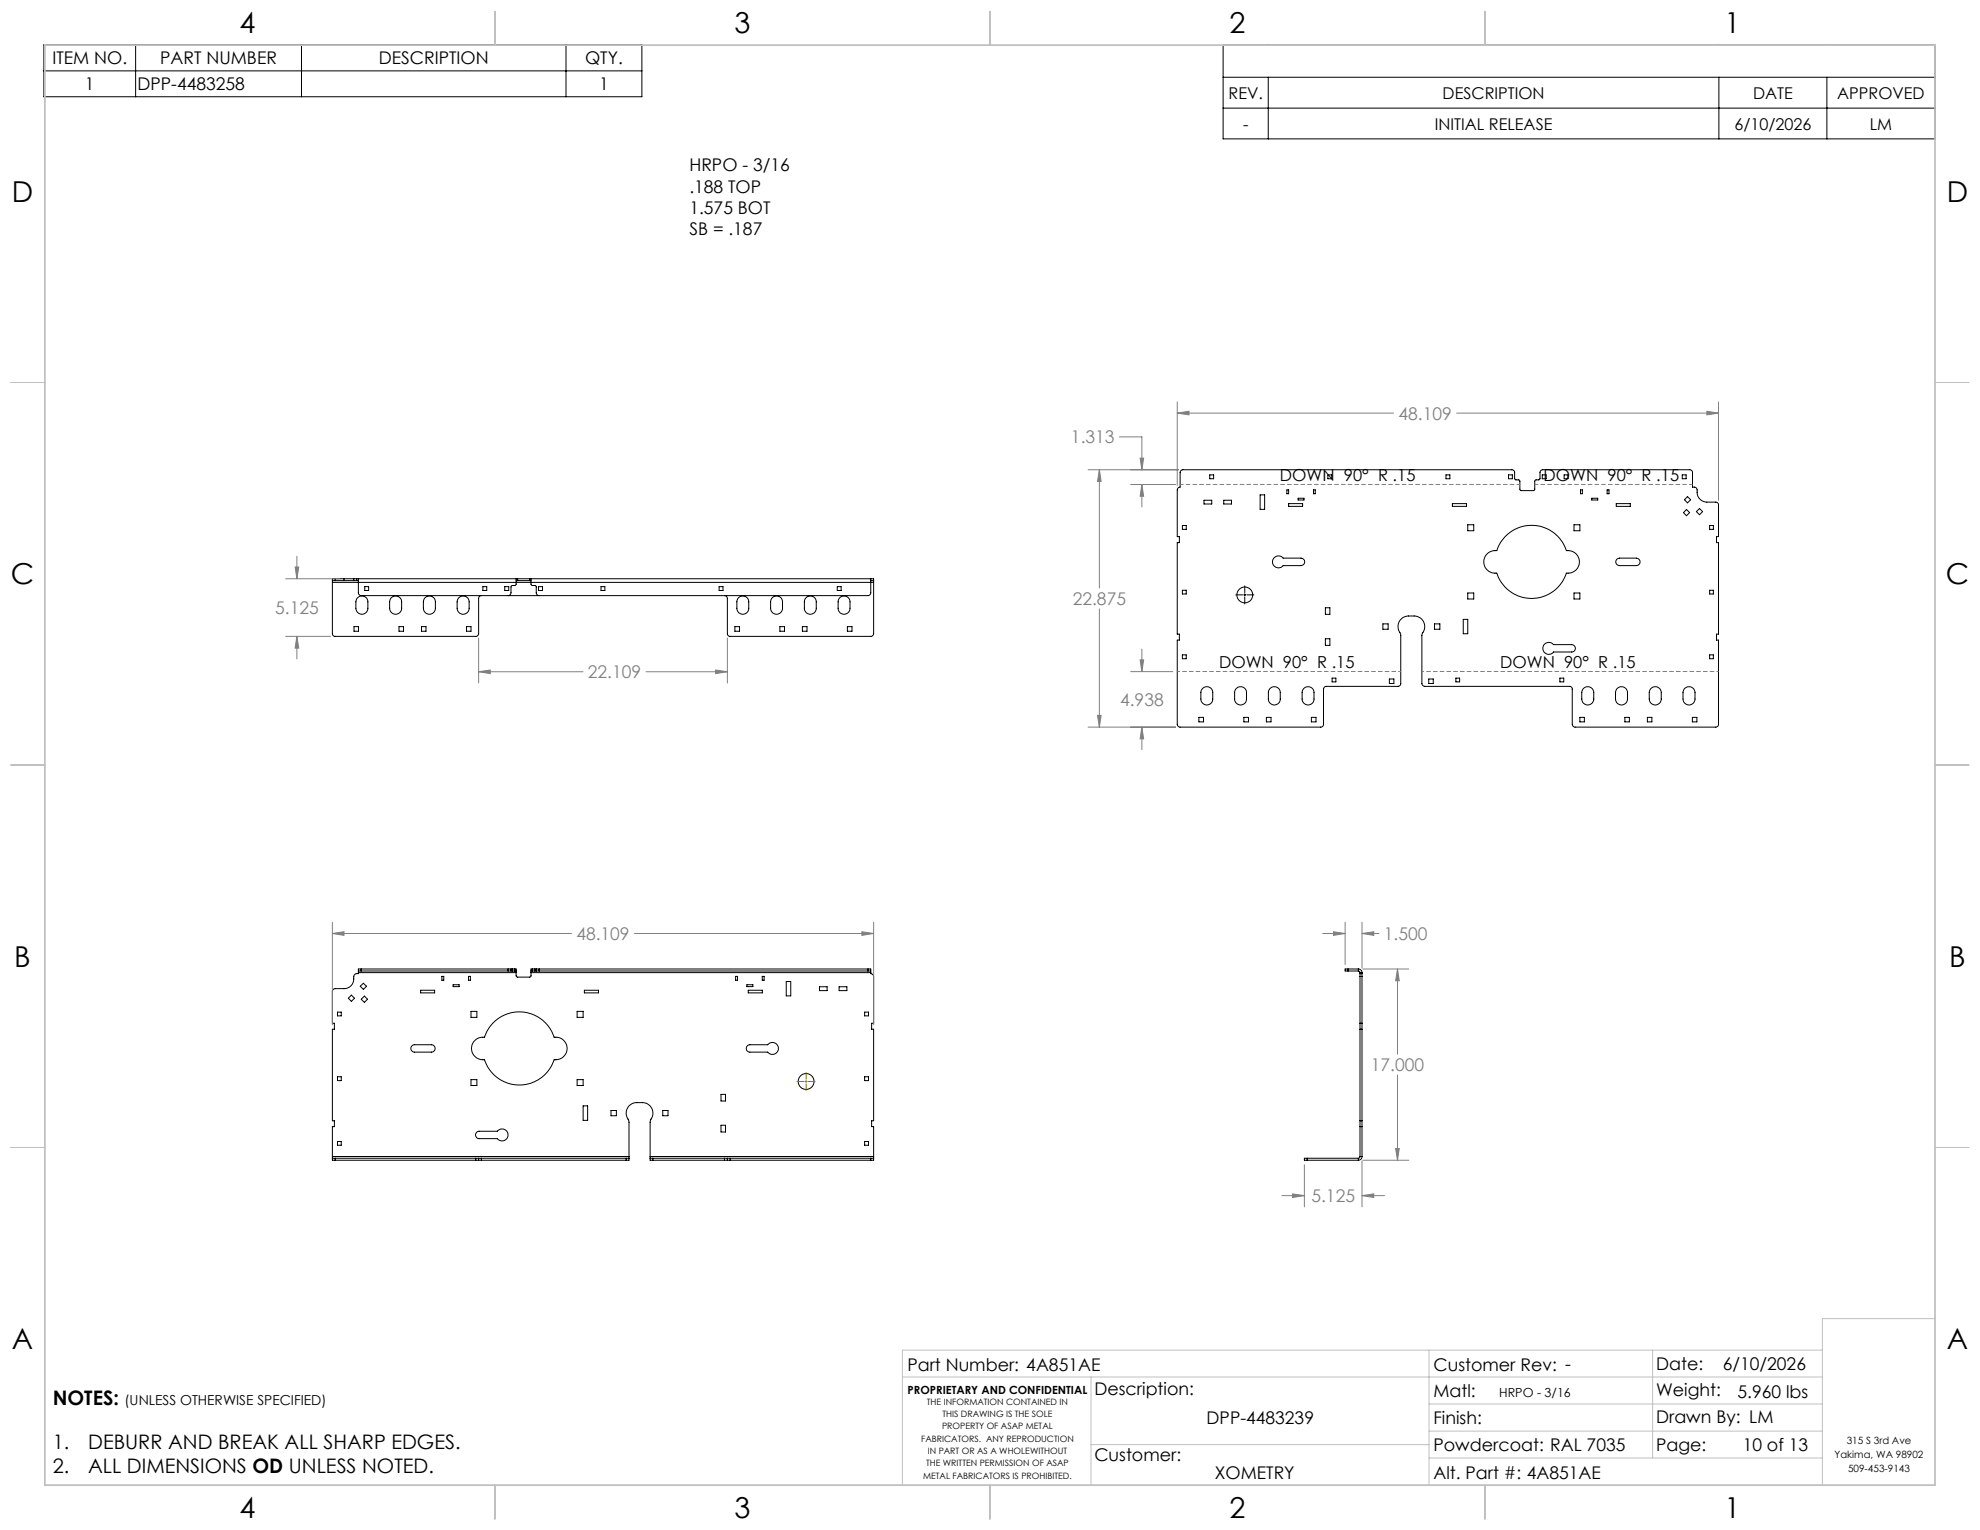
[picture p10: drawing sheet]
<svg xmlns="http://www.w3.org/2000/svg" width="559mm" height="432mm" viewBox="0 0 559 432" stroke-linecap="round" stroke-linejoin="round" font-family="sans-serif">
<g fill="none" stroke="#000" stroke-width=".28">
<path d="M12.4 12.7h168.8v14.6h-168.8zM38.3 12.7v14.6M85.1 12.7v14.6M159.7 12.7v14.6M345.2 12.7h200.9v26.5h-200.9zM12.4 20h168.8M345.2 21.8h200.9M345.2 30.5h200.9M357.9 21.8v17.4M485.1 21.8v17.4M515.6 21.8v17.4M333.2 132.9l.5-.3h93.1l.5 .3 .2 .3v2.1l1.2 .1 .2 .3v2.4l.2 .3 3.7 .1 .3-.4v-2.4l.3-.3 1.2-.1v-2.1l.2-.4 .5-.2h41.7l.4 .2 .3 .4v4.3h.8l.5 .8a3 3 0 0 0 .8 2.7l1.5 .7h3.2l.5 .7v9h-.6v1.7h.6v25.9h-.6v1.7h.6v23.8l-.5 .7h-40.1l-.5-.3-.2-.5v-10l-.2-.5-.4-.2h-41.3l-.5-.8v-13.7a4.2 4.2 0 0 0 .5-3.7l-.7-.9-1.1-.6-2.5-.2a3.1 3.1 0 0 0-2.7 1.9 3.1 3.1 0 0 0 .5 3.2v14.1l-.2 .5-.6 .2-20.5 .1-.5 .7v10l-.5 .7-40.4-.1-.4-.7v-23.7h.6v-1.7h-.6v-25.9h.6v-1.7h-.6v-13.1l.3-.6 .6-.2z"/>
<path d="M341.4 134h1.1v1.1h-1.1zM355.6 139.7h1.3v4.1h-1.3zM363.2 138.3h.5v1h-.5zM370.7 138.3h.5v1h-.5zM374.8 134h1v1.1h-1zM408.1 134h1.1v1.1h-1.1zM425.7 134h1.1v1.1h-1.1zM435.3 134h1.1v1.1h-1.1zM441.4 134h1.1v1.1h-1.1zM446.1 138.3h.5v1h-.5zM453.6 138.3h.5v1h-.5zM474.8 134h1.1v1.1h-1.1z"/>
<path d="M333.7 148.3h1.1v1.1h-1.1zM339.8 141.2h2.2v1h-2.2zM345.4 141.2h2.2v1h-2.2zM359.6 157.4a1.68 1.68 0 0 1 2.5 .1h5.1a1.06 1.06 0 0 1 1 1.1 1.06 1.06 0 0 1-1 1h-5.1a1.69 1.69 0 0 1-2.4 .2 1.69 1.69 0 0 1-.1-2.4zM363.7 142.1h3.9v.8h-3.9zM366.4 140.6h1.6v.5h-1.6zM409.9 142.1h4v.8h-4zM414.2 148.1h1.7v1.7h-1.7zM419.7 156.3l1.2-.8 1.5-.1a10.3 10.3 0 0 1 9.8-7.1 10.3 10.3 0 0 1 9.9 7.1 3.2 3.2 0 0 1 3.6 3.2 3.2 3.2 0 0 1-3.6 3.1 10.3 10.3 0 0 1-9.9 7.2 10.3 10.3 0 0 1-9.8-7.2 3.2 3.2 0 0 1-3.3-1.7 3.2 3.2 0 0 1 .6-3.7zM444.2 148.1h1.7v1.7h-1.7zM449.2 140.6h1.7v.5h-1.7zM456.1 142.1h4v.8h-4z"/>
<path d="M456.4 157.8l.7-.3h4.7a1.06 1.06 0 0 1 1 1.1 1.06 1.06 0 0 1-1 1h-4.7a1.06 1.06 0 0 1-1-.7 1.06 1.06 0 0 1 .3-1.1zM476 143.8l.8 .9-.8 .9-.9-.9zM476.2 140.2l.9 .8-.9 .9-.8-.9zM479.6 143.5l.9 .9-.9 .9-.8-.9zM482.5 148.3h1.1v1.1h-1.1zM93.8 163.9h.8M93.8 163.9v.5M93.8 164.4v14.5l.3 .6 .4 .1h39.9l.4-.1 .3-.6v-10.1l.2-.5 .6-.2M93.8 164.4h152.8M94.6 163.3h-.8v.6M94.6 163.3v.6M94.6 163.3h2.5"/>
<path d="M94.6 163.9h2.5M97.1 163.9h2.7M97.1 163.3h2.7M97.1 163.3v.6M99.8 163.9h.8M99.8 163.3h.8M99.8 163.3v.6M99.9 176.8h1.3v1.4h-1.3zM100.6 163.3h45.1M100.6 163.3v.6M100.6 163.9h.5M101 168.6a1.69 1.69 0 0 1 1.8-.3 1.69 1.69 0 0 1 1 1.6v1.8a1.69 1.69 0 0 1-1.7 1.7 1.69 1.69 0 0 1-1.7-1.7l.1-2.2z"/>
<path d="M101.1 163.3v4.1l.4 .5 .4 .2h143.1l.5-.2 .2-.5v-4.1M102.9 165.6h1.1v1.1h-1.1zM110.4 168.7a1.69 1.69 0 0 1 1.9-.4 1.69 1.69 0 0 1 1 1.6v1.8a1.69 1.69 0 0 1-1.6 1.7 1.69 1.69 0 0 1-1.7-1.7v-2.2zM112.6 176.8h1.3v1.4h-1.3zM119 176.8h1.2v1.4h-1.2zM120.1 168.6a1.69 1.69 0 0 1 1.8-.3 1.69 1.69 0 0 1 1 1.6v1.8a1.69 1.69 0 0 1-1.7 1.7 1.69 1.69 0 0 1-1.7-1.7v-2.2zM129.5 168.7a1.69 1.69 0 0 1 1.8-.4 1.69 1.69 0 0 1 1.1 1.6v1.8a1.69 1.69 0 0 1-1.7 1.7 1.69 1.69 0 0 1-1.7-1.7v-2.2zM131.7 176.8h1.2v1.4h-1.2zM136.3 165.6h1.1v1.1h-1.1zM142.5 165.6h1.1v1.1h-1.1zM145.7 163.3v1.6l-.4 .3h-.8l-.3 .3v2l-.8 .6M145.7 163.9h.4"/>
<path d="M145.7 163.3h.4M146.1 163.3h3.4M146.1 163.9h3.4M146.1 163.3v.6M149.5 163.9h.4M149.5 163.3h.4M149.5 163.3v.6M149.9 163.3v1.7l.3 .2 1.1 .2v2l.4 .5 .5 .2M149.9 163.3h95.8M152 165.6h1.1v1.1h-1.1zM169.6 165.6h1.1v1.1h-1.1zM203 165.6h1v1.1h-1z"/>
<path d="M207.4 176.8h1.3v1.4h-1.3zM208.4 168.7a1.69 1.69 0 0 1 1.8-.4 1.69 1.69 0 0 1 1.1 1.6v1.8a1.68 1.68 0 0 1-1.7 1.7 1.68 1.68 0 0 1-1.6-1.7v-2zM217.9 168.7a1.69 1.69 0 0 1 1.9-.4 1.69 1.69 0 0 1 1 1.6v1.8a1.68 1.68 0 0 1-1.6 1.7 1.68 1.68 0 0 1-1.7-1.7v-2zM220.1 176.8h1.3v1.4h-1.3zM226.4 176.8h1.4v1.4h-1.4zM227.4 168.7a1.69 1.69 0 0 1 1.9-.4 1.69 1.69 0 0 1 1.1 1.6v1.8a1.68 1.68 0 0 1-1.7 1.7 1.68 1.68 0 0 1-1.7-1.7v-2zM236.3 165.6h1.1v1.1h-1.1zM237.1 168.6a1.69 1.69 0 0 1 1.8-.3 1.69 1.69 0 0 1 1 1.6v1.8a1.68 1.68 0 0 1-1.7 1.7 1.68 1.68 0 0 1-1.7-1.7v-2zM239.1 176.8h1.4v1.4h-1.4zM245.7 163.9h.9M245.7 163.3h.9v.6M246.6 163.9v.5"/>
<path d="M246.6 164.4v14.4l-.2 .5-.5 .3h-40.1l-.5-.7v-10l-.3-.6-.5-.2M333.7 166.6h1.1v1h-1.1zM348.8 167.9h1.9M351 167.9h.6M351.3 165.3v2M351.3 167.6v.6M351.3 168.5v2M351.9 167.9h2M374.1 171.5h1.2v1.9h-1.2zM390.3 176.1h1.5v1.5h-1.5zM404.8 176.1h1.6v1.5h-1.6zM413 174.8h1.2v4.1h-1.2z"/>
<path d="M414.2 167.4h1.7v1.7h-1.7zM444.2 167.4h1.7v1.7h-1.7zM482.5 166.6h1.1v1h-1.1zM333.7 184.8h1.1v1.1h-1.1zM339.4 194.3a1.69 1.69 0 0 1 1.8-.4 1.69 1.69 0 0 1 1.1 1.6v1.8a1.68 1.68 0 0 1-1.7 1.7 1.68 1.68 0 0 1-1.7-1.7v-2zM348.9 194.3a1.69 1.69 0 0 1 1.8-.4 1.69 1.69 0 0 1 1.1 1.6v1.8a1.68 1.68 0 0 1-1.7 1.7 1.68 1.68 0 0 1-1.7-1.7v-2zM358.4 194.3a1.69 1.69 0 0 1 1.9-.4 1.69 1.69 0 0 1 1 1.6v1.8a1.68 1.68 0 0 1-1.7 1.7 1.68 1.68 0 0 1-1.6-1.7v-2zM367.9 194.3a1.69 1.69 0 0 1 1.9-.4 1.69 1.69 0 0 1 1 1.6v1.8a1.68 1.68 0 0 1-1.6 1.7 1.68 1.68 0 0 1-1.7-1.7v-2zM374.1 180.3h1.2v1.8h-1.2zM376 191.4h1v1h-1zM392.1 191.6h1.3v1.3h-1.3zM403.2 191.6h1.3v1.3h-1.3z"/>
<path d="M410.9 191.4h1v1h-1zM435.8 182a1.7 1.7 0 0 1 2.6-.1h5.1a1.04 1.04 0 0 1 1.1 1.1 1.04 1.04 0 0 1-1.1 1h-5.1a1.69 1.69 0 0 1-2.3 .3 1.69 1.69 0 0 1-.3-2.3zM440.2 191.4h1.1v1h-1.1zM446.9 194.3a1.71 1.71 0 0 1 1.8-.4 1.71 1.71 0 0 1 1.1 1.6v1.8a1.69 1.69 0 0 1-1.7 1.7 1.69 1.69 0 0 1-1.7-1.7v-2.2zM456.4 194.3a1.71 1.71 0 0 1 1.8-.4 1.71 1.71 0 0 1 1.1 1.6v1.8a1.69 1.69 0 0 1-1.7 1.7 1.69 1.69 0 0 1-1.7-1.7l.1-2.2zM465.9 194.3a1.71 1.71 0 0 1 1.9-.4 1.71 1.71 0 0 1 1 1.6v1.8a1.69 1.69 0 0 1-1.7 1.7 1.69 1.69 0 0 1-1.6-1.7v-2.2zM475.4 194.3a1.71 1.71 0 0 1 1.9-.4 1.71 1.71 0 0 1 1.1 1.6v1.8a1.69 1.69 0 0 1-1.7 1.7 1.69 1.69 0 0 1-1.7-1.7v-2.2zM482.5 184.8h1.1v1.1h-1.1zM338.3 202.5h1.4v1.2h-1.4zM351 202.5h1.4v1.2h-1.4zM357.4 202.5h1.3v1.2h-1.3zM370.1 202.5h1.3v1.2h-1.3z"/>
<path d="M445.9 202.5h1.2v1.2h-1.2zM458.6 202.5h1.2v1.2h-1.2zM464.9 202.5h1.3v1.2h-1.3zM477.6 202.5h1.3v1.2h-1.3zM101.1 274h.8M101.1 274v.5M101.1 274.5v.3l-1 .2-.3 1.3a2.7 2.7 0 0 1-2.7 2.7h-2.5l-.6 .3-.2 .4v9.1h.6v1.7h-.6v25.8h.6v1.7h-.6v8.4M101.1 274.5h44.6M101.7 278.3l.9-.8 .8 .8-.8 .9zM101.9 273.5h-.8v.5M101.9 273.5h41.5M101.9 274h41.5"/>
<path d="M101.9 273.5v.5M118.7 279.5h4v.7h-4zM124.7 275.6h.5v1h-.5zM127.9 277.9h1.7v.5h-1.7zM132.2 275.6h.6v1h-.6zM143.4 273.5h.8M143.4 274h.8M143.4 273.5v.5M144.2 273.5h.4M144.2 274h.4M144.2 273.5v.5M144.6 273.5h.7"/>
<path d="M144.6 274h.7M144.6 273.5v.5M145.3 273.5h.4v.5M145.3 274h.4M145.3 273.5v.5M145.7 274v.5M145.7 274.5v.9l.3 .4h3.5l.4-.3v-1M149.9 274h.4M149.9 274v.5M149.9 274.5h95.8M150.3 273.5h-.4v.5M150.3 273.5h.7"/>
<path d="M150.3 274h.7M150.3 273.5v.5M151 273.5h.3M151 274h.3M151 273.5v.5M151.3 273.5h.9M151.3 274h.9M151.3 273.5v.5M152.2 273.5h92.8M152.2 274h92.8M152.2 273.5v.5M164.9 279.5h4v.7h-4z"/>
<path d="M207.6 275.6h.5v1h-.5zM210.8 277.9h1.7v.5h-1.7zM211.2 279.5h4v.7h-4zM215.1 275.6h.6v1h-.6zM221.9 277h1.3v4.1h-1.3zM231.3 278.5h2.1v1.1h-2.1zM236.8 278.5h2.2v1.1h-2.2zM245 273.5h.7v.5M245 274h.7M245 273.5v.5M245.7 274v.5M245.7 274.5v.3l.6 .2 .3 .6v13.2h-.6v1.7h.6v25.8h-.6v1.7h.6v8.4"/>
<path d="M380.4 273.5h-.8v.5h.8M380.4 273.5h3M380.4 274h3M380.4 273.5v.5M383.4 274l.4 .5M383.4 273.5l.7 .3 .3 .7M383.4 273.5v.5M383.8 274.8v.8M383.8 274.5h.6M383.8 274.8h.6M383.8 275.6h.6M383.8 274.5v.3"/>
<path d="M383.8 275.6v50.8M384.4 274.8v.8M384.4 274.5v.3M384.4 275.6v50.8M95.2 285.6h1.1v1.1h-1.1zM99.2 280.8l.8 .9-.8 .9-.9-.9zM102 282l.8-.9 .9 .9-.9 .9zM116.2 295.2l.6-.3h4.9a1.04 1.04 0 0 1 1.1 1 1.04 1.04 0 0 1-1.1 1h-4.7a1.04 1.04 0 0 1-1-.6 1.04 1.04 0 0 1 .2-1.1zM132.9 285.4h1.7v1.7h-1.7zM133.7 294l1.3-1.1 1.7-.2a10.3 10.3 0 0 1 9.9-7.1 10.3 10.3 0 0 1 9.8 7.1 3.2 3.2 0 0 1 3.7 3.2 3.2 3.2 0 0 1-3.7 3.2 10.3 10.3 0 0 1-9.8 7.1 10.3 10.3 0 0 1-9.9-7.1 3.2 3.2 0 0 1-3.2-1.6 3.2 3.2 0 0 1 .2-3.5zM162.9 285.4h1.7v1.7h-1.7zM210.9 295.2l.6-.3h5.2a1.68 1.68 0 0 1 2.4-.2 1.68 1.68 0 0 1 0 2.4 1.68 1.68 0 0 1-2.4-.2h-5.1a1.04 1.04 0 0 1-.9-.6 1.04 1.04 0 0 1 .2-1.1z"/>
<path d="M244 285.6h1.1v1.1h-1.1zM383.8 288.8h.6M383.8 290.5h.6M95.2 303.9h1.1v1.1h-1.1zM132.9 304.7h1.7v1.7h-1.7zM134.5 319.6l.6-.3h5.3a1.68 1.68 0 0 1 2.4-.2 1.68 1.68 0 0 1 0 2.4 1.68 1.68 0 0 1-2.4-.2h-5.1a1.06 1.06 0 0 1-1-.6 1.06 1.06 0 0 1 .2-1.1zM162.9 304.7h1.7v1.7h-1.7zM164.6 312.1h1.2v4.1h-1.2zM172.4 313.4h1.6v1.5h-1.6zM187 313.4h1.5v1.5h-1.5zM203.5 308.9h1.3v1.8h-1.3zM203.5 317.6h1.3v1.9h-1.3z"/>
<path d="M244 303.9h1.1v1.1h-1.1zM383.8 316.3h.6M383.8 318h.6M93.8 326.9v.5h.8M93.8 326.9h.8M93.8 326.4v.5M93.8 326.4h83.7M94.6 326.9h39.7M94.6 327.4h39.7M94.6 326.9v.5M95.2 322.2h1.1v1h-1.1zM134.3 327.4h.8"/>
<path d="M134.3 326.9h.8M134.3 326.9v.5M135.1 327.4h.8M135.1 326.9h.8M135.1 326.9v.5M135.9 326.9h40.8M135.9 327.4h40.8M135.9 326.9v.5M176.7 326.9h.8M176.7 326.9v.5M177.5 326.9v.5h-.8M177.5 326.4v.5"/>
<path d="M177.5 326.4v-9.9a3.9 3.9 0 0 1-.3-4l1.6-1.2 2.5-.1a3.1 3.1 0 0 1 2.7 1.8 3.1 3.1 0 0 1-.4 3.3l-.1 10.1M183.5 326.9h.8M183.5 326.9v.5h.8M183.5 326.4v.5M183.5 326.4h63.1M184.3 326.9h20.2M184.3 327.4h20.2M184.3 326.9v.5M204.5 326.9h.8M204.5 327.4h.8M204.5 326.9v.5M205.3 326.9h.8"/>
<path d="M205.3 327.4h.8M205.3 326.9v.5M206.1 326.9v.5M206.1 326.9h39.6M206.1 327.4h39.6M244 322.2h1.1v1h-1.1zM245.7 326.9h.9M245.7 326.9v.5M246.6 326.9v.5h-.9M246.6 326.4v.5M368.9 326.9h-.8v.5h.8M368.9 326.9h14.5"/>
<path d="M368.9 327.4h14.5M368.9 326.9v.5M383.4 326.9v.5M383.8 326.4l-.4 .5M383.8 326.4h.6M384.4 326.4l-.3 .7-.7 .3"/>
<circle cx="351.3" cy="167.9" r="2.23"/>
<circle cx="227.5" cy="305.2" r="2.24"/>
</g>
<g fill="none" stroke="#808080" stroke-width=".28">
<path d="M332.2 116.6l3.4-.5v1zM332.2 113.4v23.6M332.2 116.6h61.1M411.1 116.6h73.9M481.7 116.1l3.3 .5-3.3 .5zM485 113.4v27.8M307.1 132.6h25.5M310.3 132.6l.5 3.3h-1.1zM310.3 132.6v33.3M315.9 123.3h6.4v9.3M319.1 136.7h12.7M321.8 129.3h1l-.5 3.3z"/>
<path d="M322.3 136.7l.5 3.4h-1zM322.3 136.7v6.4M83.8 157v6.3M80.6 163.3h15.2M80.6 179.6h12.7M83.3 160h1l-.5 3.3zM83.8 179.6l.5 3.3h-1zM83.8 179.6v6.3M310.3 171.8v33.4M135.1 189.6l3.3-.5v1zM135.1 180.1v12.7M135.1 189.6h29.4"/>
<path d="M182.3 189.6h23M202 189.1l3.3 .5-3.3 .5zM205.3 180.1v12.7M319.1 189.5h11.9M321.8 186.2h1l-.5 3.3zM322.3 183.2v6.3M307.1 205.2h24.7M309.7 201.9h1.1l-.5 3.3zM322.3 205.2l.5 3.3h-1zM322.3 205.2v6.4M93.8 263.5l3.3-.5v1zM93.8 260.3v28.9"/>
<path d="M93.8 263.5h67.5M179.1 263.5h67.5M243.2 263l3.4 .5-3.4 .5zM246.6 260.3v28.9M373.3 263.5h6.3M376.3 263l3.3 .5-3.3 .5zM379.6 260.3v11.9M384.4 263.5l3.3-.5v1zM384.4 263.5h4.7M384.4 260.3v12.9M384.6 273.5h13M394.4 273.5l.5 3.3h-1z"/>
<path d="M394.4 273.5v24M394.4 303.4v24M361.8 337.4h6.3M364.8 336.9l3.3 .5-3.3 .6zM368.1 328.7v11.9M384.4 337.4l3.3-.5v1.1zM384.4 327.7v12.9M384.4 337.4h6.3M384.6 327.4h13M393.9 324.1h1l-.5 3.3z"/>
</g>
<path d="M333.1 136.7h95.9M433.2 136.7h44.5" fill="none" stroke="#808080" stroke-width=".28" stroke-dasharray="1.3 .6" stroke-dashoffset=".3" stroke-linecap="butt"/>
<path d="M485 189.5h-83.7" fill="none" stroke="#808080" stroke-width=".28" stroke-dasharray="1.3 .6" stroke-dashoffset=".7" stroke-linecap="butt"/>
<path d="M395.4 189.5h-63.1" fill="none" stroke="#808080" stroke-width=".28" stroke-dasharray="1.3 .6" stroke-dashoffset=".5" stroke-linecap="butt"/>
<path d="M224.9 305.2h2M227.2 305.2h.6M227.5 302.7v1.9M227.5 304.9v.6M227.5 305.9v1.9M228.1 305.2h1.9" fill="none" stroke="#808000" stroke-width=".28"/>
<g fill="none" stroke="#c0c0c0" stroke-width=".28">
<path d="M139.7 3.2v9.5M279.4 3.2v9.5M419.1 3.2v9.5M3.1 107.9h9.6M546.1 107.9h9.5M3.1 215.9h9.6M546.1 215.9h9.5M3.1 323.8h9.6M546.1 323.8h9.5M546.1 372.1h-31.8v47M254.7 388.6h259.6M307.9 388.6v30.5"/>
<path d="M403.3 381v38.1M403.3 396.2h111M466.4 381v30.5M514.3 381h-259.6v38.1M139.7 419.1v9.6M279.4 419.1v9.6M307.9 407.7h95.4M403.3 403.9h111M403.3 411.5h111M419.1 419.1v9.6"/>
</g>
<path d="M12.7 12.7h533.4v406.4h-533.4z" fill="none" stroke="#c0c0c0" stroke-width=".5"/>
<path d="M93.8 263.5l3.3-.5v1zM243.2 263l3.4 .5-3.4 .5zM83.3 160h1l-.5 3.3zM83.8 179.6l.5 3.3h-1zM135.1 189.6l3.3-.5v1zM202 189.1l3.3 .5-3.3 .5zM364.8 336.9l3.3 .5-3.3 .6zM384.4 337.4l3.3-.5v1.1zM384.4 263.5l3.3-.5v1zM376.3 263l3.3 .5-3.3 .5zM394.4 273.5l.5 3.3h-1zM393.9 324.1h1l-.5 3.3zM310.3 132.6l.5 3.3h-1.1zM309.7 201.9h1.1l-.5 3.3zM321.8 186.2h1l-.5 3.3zM322.3 205.2l.5 3.3h-1zM322.3 136.7l.5 3.4h-1zM321.8 129.3h1l-.5 3.3zM481.7 116.1l3.3 .5-3.3 .5zM332.2 116.6l3.4-.5v1z" fill="#808080"/>
<g font-size="8.1">
<text x="67.6" y="9.3">4</text>
<text x="207.3" y="9.3">3</text>
<text x="347" y="9.3">2</text>
<text x="486.7" y="9.3">1</text>
<text x="3.3" y="57">D</text>
<text x="549.4" y="57">D</text>
<text x="3" y="164.9">C</text>
<text x="549.1" y="164.9">C</text>
<text x="4" y="272.9">B</text>
<text x="550.1" y="272.9">B</text>
<text x="3.3" y="380.8">A</text>
<text x="549.4" y="380.8">A</text>
<text x="67.6" y="428.4">4</text>
<text x="207.3" y="428.4">3</text>
<text x="347" y="428.4">2</text>
<text x="486.7" y="428.4">1</text>
</g>
<g font-size="5.6">
<text x="14.9" y="396.4">NOTES:</text>
<text x="14.9" y="409">1.</text>
<text x="24.9" y="409">DEBURR AND BREAK ALL SHARP EDGES.</text>
<text x="14.9" y="415.6">2.</text>
<text x="24.9" y="415.6">ALL DIMENSIONS OD UNLESS NOTED.</text>
</g>
<g font-size="4.9">
<text x="14.8" y="18.2">ITEM NO.</text>
<text x="45.2" y="18.2">PART NUMBER</text>
<text x="106.9" y="18.2">DESCRIPTION</text>
<text x="165.1" y="18.2">QTY.</text>
<text x="24" y="25.5">1</text>
<text x="38.8" y="25.5">DPP-4483258</text>
<text x="169.1" y="25.5">1</text>
<text x="194.6" y="48.4">HRPO - 3/16</text>
<text x="194.6" y="54.3">.188 TOP</text>
<text x="194.6" y="60.3">1.575 BOT</text>
<text x="194.6" y="66.2">SB = .187</text>
<text x="256.1" y="386.9">Part Number: 4A851AE</text>
<text x="404.6" y="386.8">Customer Rev: -</text>
<text x="467.4" y="386.7">Date:</text>
<text x="486.2" y="386.7">6/10/2026</text>
<text x="308.9" y="393.8">Description:</text>
<text x="404.6" y="394.3">Matl:</text>
<text x="467.4" y="394">Weight:</text>
<text x="490.4" y="394.5">5.960 lbs</text>
<text x="340.5" y="401.9">DPP-4483239</text>
<text x="404.6" y="401.9">Finish:</text>
<text x="467.4" y="401.7">Drawn By: LM</text>
<text x="308.9" y="412.4">Customer:</text>
<text x="404.6" y="409.6">Powdercoat: RAL 7035</text>
<text x="467.4" y="409.4">Page:</text>
<text x="491.8" y="409.6">10 of 13</text>
<text x="342.9" y="417.4">XOMETRY</text>
<text x="404.6" y="417.4">Alt. Part #: 4A851AE</text>
</g>
<g font-size="4.9" fill="#808080">
<text x="394.7" y="118.4">48.109</text>
<text x="302.3" y="125.1">1.313</text>
<text x="77.7" y="173.3">5.125</text>
<text x="302.8" y="170.7">22.875</text>
<text x="165.9" y="191.5">22.109</text>
<text x="316.1" y="199.2">4.938</text>
<text x="162.7" y="265.3">48.109</text>
<text x="390.5" y="265.3">1.500</text>
<text x="386.9" y="302.3">17.000</text>
<text x="370.1" y="339.3">5.125</text>
</g>
<g font-size="4.7">
<text x="361.2" y="135.7">DOWN 90° R .15</text>
<text x="435.6" y="135.7">DOWN 90° R .15</text>
<text x="344" y="188.5">DOWN 90° R .15</text>
<text x="423.4" y="188.5">DOWN 90° R .15</text>
</g>
<g font-size="4.6">
<text x="346.7" y="27.9">REV.</text>
<text x="407.1" y="27.9">DESCRIPTION</text>
<text x="494.8" y="27.9">DATE</text>
<text x="518.5" y="27.9">APPROVED</text>
<text x="350.8" y="36.6">-</text>
<text x="404.9" y="36.6">INITIAL RELEASE</text>
<text x="489.5" y="36.6">6/10/2026</text>
<text x="527.7" y="36.6">LM</text>
</g>
<text font-size="3.9" x="35.2" y="396.4">(UNLESS OTHERWISE SPECIFIED)</text>
<text font-size="3.5" x="423.1" y="394.2">HRPO - 3/16</text>
<text font-size="3.2" x="256.1" y="393.4">PROPRIETARY AND CONFIDENTIAL</text>
<g font-size="2.8">
<text x="521.2" y="407.7">315 S 3rd Ave</text>
<text x="517.8" y="411.5">Yakima, WA 98902</text>
<text x="521.6" y="415.3">509-453-9143</text>
</g>
<g font-size="2.5">
<text x="261.6" y="396.5">THE INFORMATION CONTAINED IN</text>
<text x="266" y="399.9">THIS DRAWING IS THE SOLE</text>
<text x="260" y="406.9">FABRICATORS. ANY REPRODUCTION</text>
<text x="265.9" y="403.4">PROPERTY OF ASAP METAL</text>
<text x="261.4" y="413.8">THE WRITTEN PERMISSION OF ASAP</text>
<text x="261.8" y="410.4">IN PART OR AS A WHOLEWITHOUT</text>
<text x="260.5" y="417.3">METAL FABRICATORS IS PROHIBITED.</text>
</g>
</svg>
